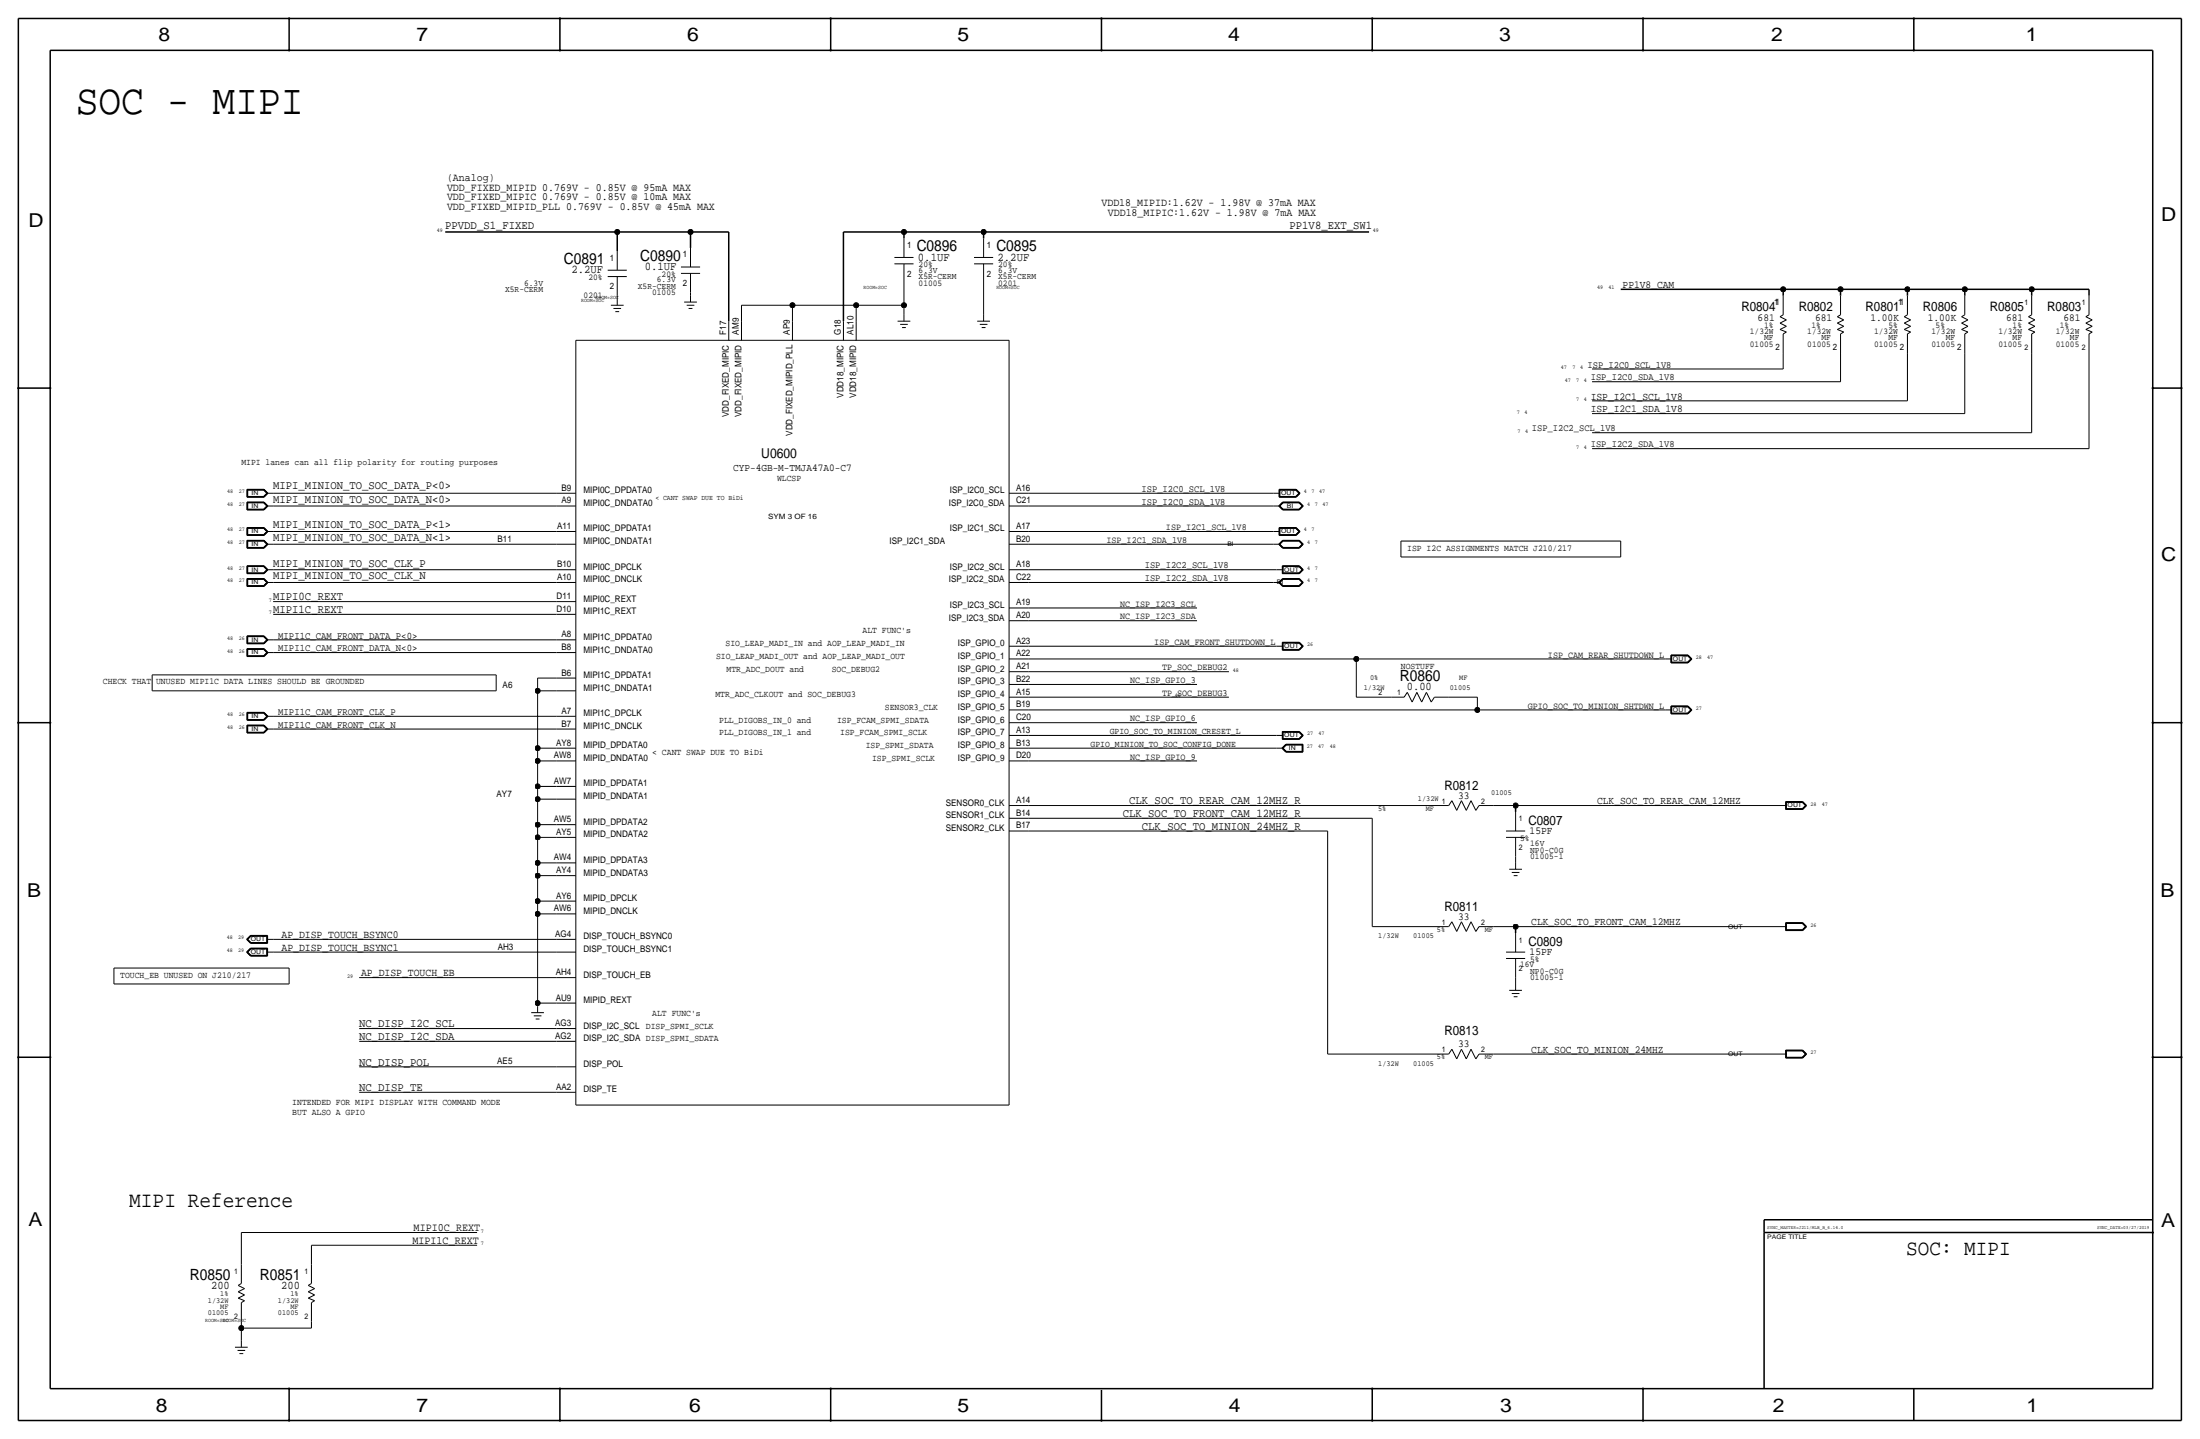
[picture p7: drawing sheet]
<svg xmlns="http://www.w3.org/2000/svg" width="877mm" height="574mm" viewBox="0 0 877 574" stroke-linecap="round" stroke-linejoin="round" font-family="sans-serif">
<g fill="none" stroke="#000" stroke-width=".6">
<path d="M7.3 7.4v558.8zM7.3 7.4h862.3zM115.3 7.4v12.7zM223.2 7.4v12.7zM331.2 7.4v12.7zM439.1 7.4v12.7zM547.1 7.4v12.7zM655 7.4v12.7zM763 7.4v12.7zM869.6 7.4v558.8zM20 20.1v533.4zM20 20.1h838.2z"/>
<path d="M858.2 20.1v533.4zM177.5 92.5h68.6zM246.1 92.5h29.2zM246.1 92.5v7.6zM275.3 92.5v6.3zM275.3 92.5h15.2zM290.5 92.5v35.5zM336.2 92.5h24.2zM336.2 92.5v35.5zM360.4 92.5h31.7zM360.4 92.5v2.5zM392.1 92.5h153.7z"/>
<path d="M392.1 92.5v2.5zM646.1 115.3h64.8zM710.9 115.3h22.9zM710.9 115.3v2.6zM733.8 115.3h26.6zM733.8 115.3v2.6zM760.4 115.3h22.9zM760.4 115.3v2.6zM783.3 115.3h26.7zM783.3 115.3v2.6zM810 115.3h22.8zM810 115.3v2.6z"/>
<path d="M832.8 115.3v2.6zM7.3 154.7h12.7zM858.2 154.7h11.4zM7.3 288h12.7zM858.2 288h11.4zM604.2 321.1v2.5zM604.2 369.3v2.6zM7.3 421.4h12.7zM858.2 421.4h11.4zM703.3 486.2h154.9zM703.3 486.2v5zM703.3 491.2h154.9z"/>
<path d="M703.3 491.2v62.3zM20 553.5h838.2zM115.3 553.5v12.7zM223.2 553.5v12.7zM331.2 553.5v12.7zM439.1 554v12.2zM547.1 553.5v12.7zM655 553.5v12.7zM763 553.5v12.7zM7.3 566.2h862.3z"/>
</g>
<g fill="none" stroke="#000" stroke-width=".4">
<path d="M275.3 98.8v7.6zM360.4 95v7.6zM392.1 95v7.6zM242.3 107.7h7.6zM242.3 110.2h7.6zM246.1 117.9v1.2zM246.1 119.1v2.6zM246.1 100.1v7.6zM246.1 110.2v7.7zM271.5 106.4h7.6zM271.5 109h7.6zM275.3 116.6v1.3z"/>
<path d="M275.3 117.9v2.5zM275.3 109v7.6zM356.6 102.6h7.6zM356.6 105.2h7.6zM360.4 112.8v8.9zM360.4 105.2v7.6zM388.3 102.6h7.6zM388.3 105.2h7.6zM392.1 112.8v12.7zM392.1 105.2v7.6zM710.9 117.9v7.6zM733.8 117.9v7.6z"/>
<path d="M760.4 117.9v7.6zM783.3 117.9v7.6zM810 117.9v7.6zM832.8 117.9v7.6zM229.6 135.6h172.7zM229.6 135.6v304.8zM243.5 121.7h5.1zM244.6 122.9h3zM245.3 124.2h1.5zM272.7 120.4h5.1zM273.8 121.7h3zM274.5 122.9h1.5z"/>
<path d="M290.5 128v7.6zM295.6 121.7h20.3zM295.6 121.7v6.3zM295.6 128v7.6zM315.9 121.7h25.4zM315.9 121.7v6.3zM315.9 128v7.6zM336.2 128v7.6zM341.3 121.7h19.1zM341.3 121.7v6.3zM341.3 128v7.6zM357.8 128h5.1z"/>
<path d="M358.9 129.3h3zM359.6 130.6h1.5zM360.4 121.7v3.8zM360.4 125.5v2.5zM389.6 128h5.1zM390.6 129.3h3.1zM391.4 130.6h1.5zM392.1 125.5v2.5zM402.3 135.6v304.8zM709.6 131.3l2.6 1zM709.6 131.3l2.6-1.3zM709.6 128.8l2.6 1.2z"/>
<path d="M709.6 128.8l2.6-1.3zM709.6 126.2l1.3-.7zM709.6 126.2l2.6 1.3zM710.9 133.1v7.6zM710.9 133.1l1.3-.8zM732.5 131.3l2.5 1zM732.5 131.3l2.5-1.3zM732.5 128.8l2.5 1.2zM732.5 128.8l2.5-1.3zM732.5 126.2l1.3-.7zM732.5 126.2l2.5 1.3zM733.8 133.1v7.6z"/>
<path d="M733.8 133.1l1.2-.8zM759.2 131.3l2.5 1zM759.2 131.3l2.5-1.3zM759.2 128.8l2.5 1.2zM759.2 128.8l2.5-1.3zM759.2 126.2l1.2-.7zM759.2 126.2l2.5 1.3zM760.4 133.1v7.6zM760.4 133.1l1.3-.8zM782 131.3l2.6 1zM782 131.3l2.6-1.3zM782 128.8l2.6 1.2z"/>
<path d="M782 128.8l2.6-1.3zM782 126.2l1.3-.7zM782 126.2l2.6 1.3zM783.3 133.1v7.6zM783.3 133.1l1.3-.8zM808.7 131.3l2.5 1zM808.7 131.3l2.5-1.3zM808.7 128.8l2.5 1.2zM808.7 128.8l2.5-1.3zM808.7 126.2l1.3-.7zM808.7 126.2l2.5 1.3zM810 133.1v7.6z"/>
<path d="M810 133.1l1.2-.8zM831.5 131.3l2.6 1zM831.5 131.3l2.6-1.3zM831.5 128.8l2.6 1.2zM831.5 128.8l2.6-1.3zM831.5 126.2l1.3-.7zM831.5 126.2l2.6 1.3zM832.8 133.1v7.6zM832.8 133.1l1.3-.8zM634.7 152.1h99.1zM634.7 147.1h76.2zM634.7 159.8h125.7z"/>
<path d="M710.9 140.7v6.4zM733.8 140.7v11.4zM760.4 140.7v19.1zM783.3 140.7v24.1zM810 140.7v31.8zM832.8 140.7v38.1zM634.7 178.8h198.1zM634.7 164.8h148.6zM634.7 172.5h175.3zM98.5 195v3.2zM98.5 198.2h6.8zM98.5 195h6.8z"/>
<path d="M98.6 195.1h6.6zM98.6 195.1v3zM98.6 198.1h6.6zM98.7 195.2h6.5zM98.7 195.2v2.8zM98.7 198h6.5zM98.8 195.3h6.3zM98.8 195.3v2.6zM98.8 197.9h6.3zM105.1 195.3l1.3 1.3zM105.1 197.9l1.3-1.3zM105.2 195.2l1.3 1.4z"/>
<path d="M105.2 195.1l1.5 1.5zM105.3 195l1.5 1.6zM105.3 198.2l1.5-1.6zM106.4 196.6h2.5zM106.5 196.6l-1.3 1.4zM106.7 196.6l-1.5 1.5zM108.9 196.6h113zM221.9 196.6h7.7zM402.3 196.6h7.6zM409.9 196.6h97.8zM507.7 196.6h2.5zM509.9 195h6.8z"/>
<path d="M509.9 198.2h6.8zM509.9 195v3.2zM510 195.1h6.7zM510 195.1v3zM510 198.1h6.7zM510.1 195.2h6.5zM510.1 195.2v2.8zM510.1 198h6.5zM510.2 195.3h6.4zM510.2 195.3v2.6zM510.2 197.9h6.4zM516.6 195.3l1.3 1.3z"/>
<path d="M516.6 197.9l1.3-1.3zM516.6 195.2l1.4 1.4zM516.6 198l1.4-1.4zM516.7 195.1l1.5 1.5zM516.7 198.1l1.5-1.5zM516.7 195l1.6 1.6zM516.7 198.2l1.6-1.6zM98.5 215.3v3.2zM98.5 218.5h6.8zM98.5 215.3h6.8zM98.5 210.3v3.1zM98.5 213.4h6.8z"/>
<path d="M98.5 210.3h6.8zM98.5 200.1v3.1zM98.5 203.2h6.8zM98.5 200.1h6.8zM98.6 215.4h6.6zM98.6 215.4v3zM98.6 218.4h6.6zM98.6 210.4h6.6zM98.6 210.4v2.9zM98.6 213.3h6.6zM98.6 200.2h6.6zM98.6 200.2v3z"/>
<path d="M98.6 203.2h6.6zM98.7 215.5h6.5zM98.7 215.5v2.8zM98.7 218.3h6.5zM98.7 210.5h6.5zM98.7 210.5v2.7zM98.7 213.2h6.5zM98.7 200.3h6.5zM98.7 200.3v2.7zM98.7 203h6.5zM98.8 215.6h6.3zM98.8 215.6v2.6z"/>
<path d="M98.8 218.2h6.3zM98.8 210.6h6.3zM98.8 210.6v2.5zM98.8 213.1h6.3zM98.8 200.4h6.3zM98.8 200.4v2.5zM98.8 202.9h6.3zM105.1 215.6l1.3 1.3zM105.1 218.2l1.3-1.3zM105.1 210.6l1.3 1.2zM105.1 200.4l1.3 1.3zM105.1 202.9l1.3-1.2z"/>
<path d="M105.2 215.5l1.3 1.4zM105.2 210.5l1.3 1.3zM105.2 200.3l1.3 1.4zM105.2 215.4l1.5 1.5zM105.2 210.4l1.5 1.4zM105.2 200.2l1.5 1.5zM105.3 215.3l1.5 1.6zM105.3 218.5l1.5-1.6zM105.3 210.3l1.5 1.5zM105.3 213.4l1.5-1.6zM105.3 200.1l1.5 1.6zM105.3 203.2l1.5-1.5z"/>
<path d="M106.4 216.9h2.5zM106.4 211.8h2.5zM106.4 211.8l-1.3 1.3zM106.4 201.7h2.5zM106.5 216.9l-1.3 1.4zM106.5 211.8l-1.3 1.4zM106.5 201.7l-1.3 1.3zM106.7 216.9l-1.5 1.5zM106.7 211.8l-1.5 1.5zM106.7 201.7l-1.5 1.5zM108.9 211.8h113zM108.9 216.9h113z"/>
<path d="M108.9 201.7h113zM221.9 201.7h7.7zM221.9 216.9h7.7zM221.9 211.8h7.7zM402.3 201.7h7.6zM402.3 211.8h7.6zM402.3 216.9h7.6zM409.9 211.8h97.8zM409.9 201.7h97.8zM409.9 216.9h97.8zM507.7 216.9h2.5zM507.7 211.8h2.5z"/>
<path d="M507.7 201.7h2.5zM509.8 216.9l1.6 1.6zM509.8 201.7l1.6 1.5zM509.9 216.9l1.5-1.5zM509.9 216.9l1.5 1.5zM509.9 210.3h6.8zM509.9 213.4h6.8zM509.9 210.3v3.1zM509.9 201.7l1.5 1.5zM510 210.4h6.7zM510 210.4v2.9zM510 213.3h6.7z"/>
<path d="M510.1 216.9l1.4-1.4zM510.1 216.9l1.4 1.4zM510.1 201.7l1.4-1.4zM510.1 201.7l1.4 1.3zM510.1 210.5h6.5zM510.1 210.5v2.7zM510.1 213.2h6.5zM510.2 216.9l1.3-1.3zM510.2 216.9l1.3 1.3zM510.2 210.6h6.4zM510.2 210.6v2.5zM510.2 213.1h6.4z"/>
<path d="M510.2 201.7l1.3 1.2zM511.4 215.3l-1.6 1.6zM511.4 218.5h6.6zM511.4 215.3h6.6zM511.4 200.1l-1.6 1.6zM511.4 203.2h6.6zM511.4 200.1h6.6zM511.4 218.4h6.6zM511.4 215.4h6.6zM511.4 200.2l-1.5 1.5zM511.4 200.2h6.6zM511.5 218.3h6.4z"/>
<path d="M511.5 215.5h6.4zM511.5 203h6.4zM511.5 200.3h6.4zM511.5 218.2h6.4zM511.5 215.6h6.4zM511.5 200.4l-1.3 1.3zM511.5 202.9h6.4zM511.5 200.4h6.4zM516.6 210.6l1.3 1.2zM516.6 210.5l1.4 1.3zM516.6 213.2l1.4-1.4zM516.7 210.4l1.5 1.4z"/>
<path d="M516.7 213.3l1.5-1.5zM516.7 210.3l1.6 1.5zM517.9 218.2l1.2-1.3zM517.9 215.6l1.2 1.3zM517.9 211.8l-1.3 1.3zM517.9 202.9l1.2-1.2zM517.9 200.4l1.2 1.3zM517.9 218.3l1.4-1.4zM517.9 215.5l1.4 1.4zM517.9 203l1.4-1.3zM517.9 200.3l1.4 1.4zM518 218.4l1.4-1.5z"/>
<path d="M518 215.4l1.4 1.5zM518 203.2l1.4-1.5zM518 200.2l1.4 1.5zM518 215.3l1.6 1.6zM518 203.2l1.6-1.5zM518 200.1l1.6 1.6zM518.3 211.8l-1.6 1.6zM519.6 216.9l-1.6 1.6zM558.5 215.6v6.4zM558.5 215.6h87.6zM646.1 215.6v6.4zM98.5 230.6v3.1z"/>
<path d="M98.5 233.7h6.8zM98.5 230.6h6.8zM98.5 225.5v3.2zM98.5 228.7h6.8zM98.5 225.5h6.8zM98.6 230.7h6.6zM98.6 230.7v2.9zM98.6 233.6h6.6zM98.6 225.6h6.6zM98.6 225.6v2.9zM98.6 228.5h6.6zM98.7 230.8h6.5z"/>
<path d="M98.7 230.8v2.7zM98.7 233.5h6.5zM98.7 225.7h6.5zM98.7 225.7v2.7zM98.7 228.4h6.5zM98.8 230.9h6.3zM98.8 230.9v2.5zM98.8 233.4h6.3zM98.8 225.8h6.3zM98.8 225.8v2.5zM98.8 228.3h6.3zM105.1 230.9l1.3 1.3z"/>
<path d="M105.1 233.4l1.3-1.2zM105.1 225.8l1.3 1.3zM105.2 230.8l1.3 1.4zM105.2 233.5l1.3-1.3zM105.2 225.7l1.3 1.4zM105.2 228.4l1.3-1.3zM105.2 230.7l1.5 1.5zM105.2 233.6l1.5-1.4zM105.2 225.6l1.5 1.5zM105.3 230.6l1.5 1.6zM105.3 233.7l1.5-1.5zM105.3 225.5l1.5 1.6z"/>
<path d="M105.3 228.7l1.5-1.6zM106.4 232.2h2.5zM106.4 227.1h2.5zM106.4 227.1l-1.3 1.2zM106.7 227.1l-1.5 1.4zM108.9 239.8h113zM108.9 227.1h113zM108.9 232.2h113zM221.9 232.2h7.7zM221.9 227.1h7.7zM221.9 239.8h7.7zM402.3 227.1h7.6z"/>
<path d="M402.3 232.2h7.6zM409.9 232.2h97.8zM409.9 227.1h99.1zM507.7 232.2h2.5zM509 227.1h2.5zM509.8 232.2l1.6 1.5zM509.9 232.2l1.5-1.5zM509.9 232.2l1.5 1.4zM510.1 232.2l1.4-1.4zM510.1 232.2l1.4 1.3zM510.2 232.2l1.3 1.2zM511.2 225.5h6.8z"/>
<path d="M511.2 228.7h6.8zM511.2 225.5v3.2zM511.3 225.6h6.7zM511.3 225.6v2.9zM511.3 228.5h6.7zM511.4 230.6l-1.6 1.6zM511.4 233.7h6.6zM511.4 230.6h6.6zM511.4 233.6h6.6zM511.4 230.7h6.6zM511.4 225.7h6.5zM511.4 225.7v2.7z"/>
<path d="M511.4 228.4h6.5zM511.5 233.5h6.4zM511.5 230.8h6.4zM511.5 230.9l-1.3 1.3zM511.5 233.4h6.4zM511.5 230.9h6.4zM511.5 225.8h6.4zM511.5 225.8v2.5zM511.5 228.3h6.4zM517.9 233.4l1.2-1.2zM517.9 230.9l1.2 1.3zM517.9 225.8l1.2 1.3z"/>
<path d="M517.9 228.3l1.2-1.2zM517.9 233.5l1.4-1.3zM517.9 230.8l1.4 1.4zM517.9 225.7l1.4 1.4zM517.9 228.4l1.4-1.3zM518 233.6l1.4-1.4zM518 230.7l1.4 1.5zM518 225.6l1.4 1.5zM518 228.5l1.4-1.4zM518 230.6l1.6 1.6zM518 225.5l1.6 1.6zM519.6 232.2l-1.6 1.5z"/>
<path d="M519.6 227.1l-1.6 1.6zM558.5 222h87.6zM98.5 258.5v3.2zM98.5 258.5h6.8zM98.5 253.4v3.2zM98.5 256.6h6.8zM98.5 253.4h6.8zM98.6 258.6h6.6zM98.6 258.6v3zM98.6 253.5h6.6zM98.6 253.5v3zM98.6 256.5h6.6z"/>
<path d="M98.7 258.7h6.5zM98.7 258.7v2.8zM98.7 253.6h6.5zM98.7 253.6v2.8zM98.7 256.4h6.5zM98.8 258.8h6.3zM98.8 258.8v2.6zM98.8 253.7h6.3zM98.8 253.7v2.6zM98.8 256.3h6.3zM105.1 258.8l1.3 1.3zM105.1 253.7l1.3 1.3z"/>
<path d="M105.1 256.3l1.3-1.3zM105.2 258.7l1.3 1.4zM105.2 253.6l1.3 1.4zM105.2 258.6l1.5 1.5zM105.2 253.5l1.5 1.5zM105.3 258.5l1.5 1.6zM105.3 253.4l1.5 1.6zM105.3 256.6l1.5-1.6zM106.4 255h2.5zM106.5 255l-1.3 1.4zM106.7 255l-1.5 1.5zM108.9 244.9h113z"/>
<path d="M108.9 255h113zM221.9 255h7.7zM221.9 244.9h7.7zM402.3 257.6h7.6zM402.3 242.3h7.6zM402.3 247.4h7.6zM409.9 257.6h99.1zM409.9 247.4h67.3zM409.9 242.3h67.3zM509 257.6h2.5zM511.2 256h6.8zM511.2 259.1h6.8z"/>
<path d="M511.2 256v3.1zM511.3 256.1h6.7zM511.3 256.1v2.9zM511.3 259h6.7zM511.4 256.2h6.5zM511.4 256.2v2.7zM511.4 258.9h6.5zM511.5 256.3h6.4zM511.5 256.3v2.5zM511.5 258.8h6.4zM517.9 256.3l1.2 1.3zM517.9 258.8l1.2-1.2z"/>
<path d="M517.9 256.2l1.4 1.4zM517.9 258.9l1.4-1.3zM518 256.1l1.4 1.5zM518 259l1.4-1.4zM518 256l1.6 1.6zM519.6 257.6l-1.6 1.5zM60.7 275.3h137.1zM60.7 269v6.3zM60.7 269h137.1zM98.5 261.7h6.8zM98.6 261.6h6.6zM98.7 261.5h6.5z"/>
<path d="M98.8 261.4h6.3zM105.1 261.4l1.3-1.3zM105.2 261.5l1.3-1.4zM105.2 261.6l1.5-1.5zM105.3 261.7l1.5-1.6zM106.4 260.1h2.5zM108.9 260.1h113zM197.8 269v6.3zM214.3 275.3v22.9zM214.3 275.3h7.6zM214.3 270.3v5zM214.3 270.3h7.6z"/>
<path d="M221.9 260.1h7.7zM221.9 275.3h7.7zM221.9 270.3h7.7zM402.3 262.6h7.6zM402.3 267.7h7.6zM402.3 272.8h7.6zM402.3 277.9h7.6zM409.9 262.6h130.8zM409.9 267.7h80zM409.9 277.9h80zM409.9 272.8h67.3zM540.7 262.6h123.2z"/>
<path d="M540.7 262.6v15.3zM540.7 277.9h14zM554.7 277.9h5.1zM561 275.9l-1.2 2zM561 275.9l2 3.9zM564.8 275.9l-1.8 3.9zM564.8 275.9l2 3.9zM568.7 275.9l1.9 3.9zM568.7 275.9l-1.9 3.9zM571.9 277.9h5.6zM571.9 277.9l-1.3 1.9zM577.5 277.9h11.5z"/>
<path d="M589 277.9v5.1zM663.9 262.6h2.5zM666.1 261.1h6.8zM666.1 264.2h6.8zM666.1 261.1v3.1zM666.2 261.2h6.7zM666.2 261.2v2.9zM666.2 264.1h6.7zM666.3 261.3h6.5zM666.3 261.3v2.7zM666.3 264h6.5zM666.4 261.4h6.4z"/>
<path d="M666.4 261.4v2.5zM666.4 263.9h6.4zM672.8 261.4l1.3 1.2zM672.8 261.3l1.4 1.3zM672.8 264l1.4-1.4zM672.9 261.2l1.5 1.4zM672.9 264.1l1.5-1.5zM672.9 261.1l1.6 1.5zM674.1 262.6l-1.3 1.3zM674.5 262.6l-1.6 1.6zM98.5 289v3.2zM98.5 292.2h6.8z"/>
<path d="M98.5 289h6.8zM98.5 283.9v3.2zM98.5 287.1h6.8zM98.5 283.9h6.8zM98.6 289.1h6.6zM98.6 289.1v2.9zM98.6 292h6.6zM98.6 284h6.6zM98.6 284v3zM98.6 287h6.6zM98.7 289.2h6.5zM98.7 289.2v2.7z"/>
<path d="M98.7 291.9h6.5zM98.7 284.1h6.5zM98.7 284.1v2.8zM98.7 286.9h6.5zM98.8 289.3h6.3zM98.8 289.3v2.5zM98.8 291.8h6.3zM98.8 284.2h6.3zM98.8 284.2v2.6zM98.8 286.8h6.3zM105.1 289.3l1.3 1.3zM105.1 284.2l1.3 1.3z"/>
<path d="M105.1 286.8l1.3-1.3zM105.2 289.2l1.3 1.4zM105.2 291.9l1.3-1.3zM105.2 284.1l1.3 1.4zM105.2 286.9l1.3-1.4zM105.2 289.1l1.5 1.5zM105.2 284l1.5 1.5zM105.2 287l1.5-1.5zM105.3 289l1.5 1.6zM105.3 292.2l1.5-1.6zM105.3 283.9l1.5 1.6zM105.3 287.1l1.5-1.6z"/>
<path d="M106.4 290.6h2.5zM106.4 290.6l-1.3 1.2zM106.4 285.5h2.5zM106.7 290.6l-1.5 1.4zM108.9 290.6h113zM108.9 285.5h113zM214.3 298.2v5.1zM214.3 298.2h7.6zM221.9 290.6h7.7zM221.9 285.5h7.7zM221.9 298.2h7.7zM402.3 283h7.6z"/>
<path d="M402.3 288h7.6zM402.3 293.1h7.6zM402.3 298.2h7.6zM409.9 298.2h99.1zM409.9 293.1h99.1zM409.9 283h179.1zM409.9 288h67.3zM509 298.2h2.5zM509 293.1h2.5zM511 298.2l1.6 1.6zM511.2 298.2l1.5-1.5zM511.2 298.2l1.5 1.5z"/>
<path d="M511.2 291.5h6.8zM511.2 294.7h6.8zM511.2 291.5v3.2zM511.3 291.6h6.7zM511.3 291.6v3zM511.3 294.6h6.7zM511.4 298.2l1.3-1.4zM511.4 298.2l1.3 1.4zM511.4 291.7h6.5zM511.4 291.7v2.8zM511.4 294.5h6.5zM511.5 298.2l1.3-1.3z"/>
<path d="M511.5 298.2l1.3 1.3zM511.5 291.8h6.4zM511.5 291.8v2.6zM511.5 294.4h6.4zM512.6 296.6l-1.6 1.6zM512.6 296.6h6.8zM512.6 299.8h6.8zM512.7 296.7h6.6zM512.7 299.7h6.6zM512.7 296.8h6.5zM512.7 299.6h6.5zM512.8 296.9h6.3z"/>
<path d="M512.8 299.5h6.3zM517.9 291.8l1.2 1.3zM517.9 294.4l1.2-1.3zM517.9 291.7l1.4 1.4zM517.9 294.5l1.4-1.4zM518 291.6l1.4 1.5zM518 294.6l1.4-1.5zM518 291.5l1.6 1.6zM519.1 296.9v2.6zM519.2 296.8v2.8zM519.3 296.7v3zM519.4 296.6v3.2z"/>
<path d="M519.6 293.1l-1.6 1.6zM589 283h74.9zM663.9 283h2.5zM666.1 281.4h6.8zM666.1 284.5h6.8zM666.1 281.4v3.1zM666.2 281.5h6.7zM666.2 281.5v2.9zM666.2 284.4h6.7zM666.3 281.6h6.5zM666.3 281.6v2.7zM666.3 284.3h6.5z"/>
<path d="M666.4 281.7h6.4zM666.4 281.7v2.5zM666.4 284.2h6.4zM672.8 281.7l1.3 1.3zM672.8 284.2l1.3-1.2zM672.8 281.6l1.4 1.4zM672.8 284.3l1.4-1.3zM672.9 281.5l1.5 1.5zM672.9 284.4l1.5-1.4zM672.9 281.4l1.6 1.6zM674.5 283l-1.6 1.5zM214.3 318.5v10.2z"/>
<path d="M214.3 318.5h7.6zM214.3 313.4v5.1zM214.3 303.3v10.1zM214.3 313.4h7.6zM214.3 303.3h7.6zM221.9 303.3h7.7zM221.9 318.5h7.7zM221.9 313.4h7.7zM402.3 303.3h7.6zM409.9 303.3h67.3zM578.8 319.1l-1.3 2zM578.8 319.1l1.9 3.9z"/>
<path d="M582.6 319.1l-1.9 3.9zM582.6 319.1l2 3.9zM586.4 319.1l2 3.9zM586.4 319.1l-1.8 3.9zM711.9 319.5h6.8zM711.9 319.5v3.1zM712 319.6h6.6zM712 319.6v2.9zM712.1 319.7h6.5zM712.1 319.7v2.7zM712.2 319.8h6.3zM712.2 319.8v2.5z"/>
<path d="M718.5 319.8l1.3 1.3zM718.6 319.7l1.3 1.4zM718.6 319.6l1.5 1.5zM718.7 319.5l1.5 1.6zM214.3 333.8v10.1zM214.3 333.8h7.6zM214.3 328.7v5.1zM214.3 328.7h7.6zM221.9 333.8h7.7zM221.9 328.7h7.7zM402.3 321.1h7.6zM402.3 326.1h7.6z"/>
<path d="M402.3 331.2h7.6zM409.9 326.1h137.2zM409.9 321.1h162.6zM409.9 331.2h119.4zM529.3 331.2v88.9zM547.1 326.1v43.2zM572.5 321.1h5zM589.6 321.1h5.7zM589.6 321.1l-1.2 1.9zM595.3 321.1h8.9zM600.4 331.2h7.6zM600.4 333.8h7.6z"/>
<path d="M604.2 321.1h105.4zM604.2 323.6v7.6zM604.2 333.8v7.6zM709.6 321.1h2.6zM711.9 322.6h6.8zM712 322.5h6.6zM712.1 322.4h6.5zM712.2 322.3h6.3zM718.5 322.3l1.3-1.2zM718.6 322.4l1.3-1.3zM718.6 322.5l1.5-1.4zM720.2 321.1l-1.5 1.5z"/>
<path d="M214.3 359.2v5zM214.3 349v10.2zM214.3 359.2h7.6zM214.3 349h7.6zM214.3 343.9v5.1zM214.3 343.9h7.6zM221.9 349h7.7zM221.9 359.2h7.7zM221.9 343.9h7.7zM601.7 346.5h5.1zM602.7 347.7h3zM603.5 349h1.5z"/>
<path d="M604.2 341.4v2.5zM604.2 343.9v2.6zM98.3 379.5l1.6 1.6zM98.3 374.4l1.6-1.6zM98.3 374.4l1.6 1.6zM98.5 379.5l1.4 1.4zM98.5 379.5l1.4-1.5zM98.5 374.4l1.4 1.5zM98.6 379.5l1.4 1.3zM98.6 374.4l1.4-1.4zM98.6 374.4l1.4 1.4zM98.8 379.5l1.2-1.3z"/>
<path d="M98.8 379.5l1.2 1.2zM98.8 374.4l1.2 1.3zM99.9 377.9l-1.6 1.6zM99.9 377.9h6.8zM99.9 372.8h6.8zM99.9 376h6.8zM99.9 378h6.7zM99.9 372.9l-1.4 1.5zM99.9 372.9h6.7zM99.9 375.9h6.7zM100 378.1l-1.4 1.4zM100 378.1h6.5z"/>
<path d="M100 373h6.5zM100 375.8h6.5zM100 378.2h6.4zM100 373.1l-1.2 1.3zM100 373.1h6.4zM100 375.7h6.4zM106.4 379.5h2.5zM106.4 378.2v2.5zM106.4 374.4h2.5zM106.4 373.1v2.6zM106.5 378.1v2.7zM106.5 373v2.8z"/>
<path d="M106.6 378v2.9zM106.6 372.9v3zM106.7 377.9v3.2zM106.7 372.8v3.2zM108.9 374.4h113zM108.9 379.5h113zM214.3 364.2v35.6zM214.3 364.2h7.6zM221.9 374.4h7.7zM221.9 379.5h7.7zM221.9 364.2h7.7zM547.1 369.3h25.4z"/>
<path d="M572.5 369.3h5zM578.8 367.4l-1.3 1.9zM578.8 367.4l1.9 3.8zM582.6 367.4l-1.9 3.8zM582.6 367.4l2 3.8zM586.4 367.4l2 3.8zM586.4 367.4l-1.8 3.8zM589.6 369.3h5.7zM589.6 369.3l-1.2 1.9zM595.3 369.3h8.9zM600.4 379.5h7.6zM604.2 369.3h105.4z"/>
<path d="M604.2 371.9v7.6zM709.6 369.3h2.6zM711.9 367.7h6.8zM711.9 370.9h6.8zM711.9 367.7v3.2zM712 367.8h6.6zM712 367.8v3zM712 370.8h6.6zM712.1 367.9h6.5zM712.1 367.9v2.8zM712.1 370.7h6.5zM712.2 368h6.3z"/>
<path d="M712.2 368v2.6zM712.2 370.6h6.3zM718.5 368l1.3 1.3zM718.5 370.6l1.3-1.3zM718.6 367.9l1.3 1.4zM718.6 370.7l1.3-1.4zM718.6 367.8l1.5 1.5zM718.6 370.8l1.5-1.5zM718.7 367.7l1.5 1.6zM720.2 369.3l-1.5 1.6zM45.4 392.2h69.9zM45.4 385.8v6.4z"/>
<path d="M45.4 385.8h69.9zM99.9 381.1h6.8zM99.9 380.9h6.7zM100 380.8h6.5zM100 380.7h6.4zM115.3 385.8v6.4zM143.2 389.6h78.7zM214.3 399.8h7.6zM214.3 399.8v1.3zM221.9 389.6h7.7zM221.9 399.8h7.7zM600.4 382h7.6z"/>
<path d="M601.7 394.7h5.1zM602.7 396h3zM603.5 397.3h1.5zM604.2 389.6v2.6zM604.2 392.2v2.5zM604.2 382v7.6zM143.2 415h78.7zM143.2 410h78.7zM211.8 403.6h5.1zM212.8 404.9h3zM213.6 406.1h1.5zM214.3 401.1v2.5z"/>
<path d="M221.9 410h7.7zM221.9 415h7.7zM578.8 418.2l-1.3 1.9zM578.8 418.2l1.9 3.8zM582.6 418.2l-1.9 3.8zM582.6 418.2l2 3.8zM586.4 418.2l2 3.8zM586.4 418.2l-1.8 3.8zM711.9 418.5h6.8zM711.9 418.5v3.2zM712 418.6h6.6zM712 418.6v3z"/>
<path d="M712.1 418.7h6.5zM712.1 418.7v2.8zM712.2 418.8h6.3zM712.2 418.8v2.6zM718.5 418.8l1.3 1.3zM718.6 418.7l1.3 1.4zM718.6 418.6l1.5 1.5zM718.7 418.5l1.5 1.6zM143.2 425.2h78.7zM143.2 435.4h78.7zM221.9 425.2h7.7zM221.9 435.4h7.7z"/>
<path d="M529.3 420.1h43.2zM572.5 420.1h5zM589.6 420.1h5.7zM589.6 420.1l-1.2 1.9zM595.3 420.1h114.3zM709.6 420.1h2.6zM711.9 421.7h6.8zM712 421.6h6.6zM712.1 421.5h6.5zM712.2 421.4h6.3zM718.6 421.5l1.3-1.4zM718.6 421.6l1.5-1.5z"/>
<path d="M719.8 420.1l-1.3 1.3zM720.2 420.1l-1.5 1.6zM229.6 440.4h172.7zM96.2 491.2h94zM96.2 491.2v12.7zM124.2 496.3h66zM124.2 496.3v7.6zM94.9 517.4l2.6 1zM94.9 517.4l2.6-1.3zM94.9 514.9l2.6 1.2zM94.9 514.9l2.6-1.3zM94.9 512.3l1.3-.7z"/>
<path d="M94.9 512.3l2.6 1.3zM96.2 519.2v7.6zM96.2 519.2l1.3-.8zM96.2 503.9v7.7zM122.9 517.4l2.5 1zM122.9 517.4l2.5-1.3zM122.9 514.9l2.5 1.2zM122.9 514.9l2.5-1.3zM122.9 512.3l1.3-.7zM122.9 512.3l2.5 1.3zM124.2 519.2v7.6zM124.2 519.2l1.2-.8z"/>
<path d="M124.2 503.9v7.7zM93.7 537h5.1zM94.7 538.2h3zM95.5 539.5h1.5zM96.2 529.3h28zM96.2 526.8v2.5zM96.2 529.3v5.1zM96.2 534.4v2.6zM124.2 526.8v2.5z"/>
</g>
<g fill="#000" stroke="#000" stroke-width=".4">
<path d="M115.1 7.2h.4v.3h-.4zM115.1 19.9h.4v.3h-.4zM223 7.2h.4v.3h-.4zM223 19.9h.4v.3h-.4zM331 19.9h.4v.3h-.4zM331 7.2h.4v.3h-.4zM438.9 7.2h.4v.3h-.4zM438.9 19.9h.4v.3h-.4zM546.9 7.2h.4v.3h-.4zM546.9 19.9h.4v.3h-.4zM654.8 19.9h.4v.3h-.4zM654.8 7.2h.4v.3h-.4z"/>
<path d="M762.8 19.9h.4v.3h-.4zM762.8 7.2h.4v.3h-.4zM7.1 154.5h.4v.4h-.4zM19.8 154.5h.4v.4h-.4zM858 154.5h.4v.4h-.4zM869.5 154.5h.3v.4h-.3zM7.1 287.9h.4v.3h-.4zM19.8 287.9h.4v.3h-.4zM858 287.9h.4v.3h-.4zM869.5 287.9h.3v.3h-.3zM7.1 421.2h.4v.4h-.4zM19.8 421.2h.4v.4h-.4z"/>
<path d="M858 421.2h.4v.4h-.4zM869.5 421.2h.3v.4h-.3zM858 491.1h.4v.3h-.4zM115.1 553.3h.4v.3h-.4zM223 553.3h.4v.3h-.4zM331 553.3h.4v.3h-.4zM546.9 553.3h.4v.3h-.4zM654.8 553.3h.4v.3h-.4zM115.1 566h.4v.3h-.4zM223 566h.4v.3h-.4zM331 566h.4v.3h-.4zM438.9 566h.4v.3h-.4z"/>
<path d="M546.9 566h.4v.3h-.4zM654.8 566h.4v.3h-.4z"/>
<circle cx="246.1" cy="92.5" r="1.02"/>
<circle cx="275.3" cy="92.5" r="1.02"/>
<circle cx="360.4" cy="92.5" r="1.02"/>
<circle cx="392.1" cy="92.5" r="1.02"/>
<circle cx="710.9" cy="115.3" r="1.02"/>
<circle cx="733.8" cy="115.3" r="1.02"/>
<circle cx="760.4" cy="115.3" r="1.02"/>
<circle cx="783.3" cy="115.3" r="1.02"/>
<circle cx="810" cy="115.3" r="1.02"/>
<circle cx="315.9" cy="121.7" r="1.02"/>
<circle cx="341.3" cy="121.7" r="1.02"/>
<circle cx="360.4" cy="121.7" r="1.02"/>
<circle cx="214.3" cy="275.3" r="1.02"/>
<circle cx="540.7" cy="262.6" r="1.02"/>
<circle cx="214.3" cy="298.2" r="1.02"/>
<circle cx="589" cy="283" r="1.02"/>
<circle cx="214.3" cy="313.4" r="1.02"/>
<circle cx="214.3" cy="318.5" r="1.02"/>
<circle cx="214.3" cy="303.3" r="1.02"/>
<circle cx="214.3" cy="333.8" r="1.02"/>
<circle cx="214.3" cy="328.7" r="1.02"/>
<circle cx="604.2" cy="321.1" r="1.02"/>
<circle cx="214.3" cy="343.9" r="1.02"/>
<circle cx="214.3" cy="349" r="1.02"/>
<circle cx="214.3" cy="359.2" r="1.02"/>
<circle cx="214.3" cy="364.2" r="1.02"/>
<circle cx="604.2" cy="369.3" r="1.02"/>
<circle cx="214.3" cy="399.8" r="1.02"/>
<circle cx="96.2" cy="529.3" r="1.02"/>
</g>
<text font-size="17" x="30.2" y="45.5">SOC - MIPI</text>
<text font-size="8.7" x="51.5" y="481.1">MIPI Reference</text>
<text font-size="8.6" x="759.9" y="500.1">SOC: MIPI</text>
<g font-size="7.6">
<text x="63.2" y="16.5">8</text>
<text x="166.1" y="16.5">7</text>
<text x="274" y="16.5">6</text>
<text x="381.7" y="16.5">5</text>
<text x="489.7" y="16.5">4</text>
<text x="597.6" y="16.5">3</text>
<text x="706.1" y="16.5">2</text>
<text x="807.7" y="16.5">1</text>
<text x="861.5" y="88.1">D</text>
<text x="11.4" y="90.4">D</text>
<text x="861.5" y="223.8">C</text>
<text x="10.9" y="357.6">B</text>
<text x="861.3" y="357.4">B</text>
<text x="11.4" y="488.4">A</text>
<text x="861.5" y="489.2">A</text>
<text x="62.2" y="562.6">8</text>
<text x="166.1" y="562.6">7</text>
<text x="274.8" y="562.6">6</text>
<text x="381.7" y="562.6">5</text>
<text x="489.9" y="562.6">4</text>
<text x="598.1" y="562.6">3</text>
<text x="706.8" y="562.6">2</text>
<text x="807.9" y="562.6">1</text>
</g>
<g font-size="6.2">
<text x="365.5" y="100.1">C0896</text>
<text x="397.2" y="100.1">C0895</text>
<text x="224.8" y="105.2">C0891</text>
<text x="255.3" y="103.9">C0890</text>
<text x="558" y="271.5">R0860</text>
<text x="75.7" y="510">R0850</text>
<text x="103.6" y="510">R0851</text>
</g>
<text font-size="5.4" x="303.5" y="182.6">U0600</text>
<g font-size="5.2">
<text x="694.2" y="124">R0804</text>
<text x="717.1" y="124">R0802</text>
<text x="743.7" y="124">R0801</text>
<text x="766.6" y="124">R0806</text>
<text x="793.3" y="124">R0805</text>
<text x="816.1" y="124">R0803</text>
<text x="575.8" y="314.7">R0812</text>
<text x="609.3" y="328.7">C0807</text>
<text x="575.8" y="363">R0811</text>
<text x="609.3" y="376.9">C0809</text>
<text x="575.8" y="412.5">R0813</text>
</g>
<g font-size="4.7">
<text x="177.5" y="91.2">PPVDD_S1_FIXED</text>
<text x="514.1" y="91.2">PP1V8_EXT_SW1</text>
<text x="257" y="107.7">0.1UF</text>
<text x="366" y="103.9">0.1UF</text>
<text x="397.7" y="103.9">2.2UF</text>
<text x="227.8" y="109">2.2UF</text>
<text x="108.9" y="194.8">MIPI_MINION_TO_SOC_DATA_P&lt;0&gt;</text>
<text x="108.9" y="200.4">MIPI_MINION_TO_SOC_DATA_N&lt;0&gt;</text>
<text x="108.9" y="210.6">MIPI_MINION_TO_SOC_DATA_P&lt;1&gt;</text>
<text x="108.9" y="215.6">MIPI_MINION_TO_SOC_DATA_N&lt;1&gt;</text>
<text x="108.9" y="225.8">MIPI_MINION_TO_SOC_CLK_P</text>
<text x="108.9" y="230.9">MIPI_MINION_TO_SOC_CLK_N</text>
<text x="108.9" y="239.3">MIPI0C_REXT</text>
<text x="108.9" y="244.3">MIPI1C_REXT</text>
<text x="560.9" y="275.1">0.00</text>
<text x="450.2" y="320.5">CLK_SOC_TO_REAR_CAM_12MHZ_R</text>
<text x="447.6" y="325.6">CLK_SOC_TO_FRONT_CAM_12MHZ_R</text>
<text x="455.2" y="330.7">CLK_SOC_TO_MINION_24MHZ_R</text>
<text x="143.2" y="409.4">NC_DISP_I2C_SCL</text>
<text x="143.2" y="414.5">NC_DISP_I2C_SDA</text>
<text x="143.2" y="424.7">NC_DISP_POL</text>
<text x="143.2" y="434.8">NC_DISP_TE</text>
<text x="84.2" y="513.8">200</text>
<text x="112.1" y="513.8">200</text>
</g>
<g font-size="4.5">
<text x="164.9" y="490.7">MIPI0C_REXT</text>
<text x="164.4" y="495.8">MIPI1C_REXT</text>
</g>
<g font-size="4.4">
<text x="178.2" y="75.9">VDD_FIXED_MIPID 0.769V - 0.85V @ 95mA MAX</text>
<text x="178.2" y="72.1">(Analog)</text>
<text x="178.2" y="83.6">VDD_FIXED_MIPID_PLL 0.769V - 0.85V @ 45mA MAX</text>
<text x="178.2" y="79.8">VDD_FIXED_MIPIC 0.769V - 0.85V @ 10mA MAX</text>
<text x="439.1" y="82.3">VDD18_MIPID:1.62V - 1.98V @ 37mA MAX</text>
<text x="441.7" y="86.1">VDD18_MIPIC:1.62V - 1.98V @ 7mA MAX</text>
<text x="112.2" y="373.9">AP_DISP_TOUCH_BSYNC0</text>
<text x="112.2" y="379">AP_DISP_TOUCH_BSYNC1</text>
<text x="144" y="389.1">AP_DISP_TOUCH_EB</text>
</g>
<g font-size="4.3">
<text x="646.9" y="114.8">PP1V8_CAM</text>
<text x="700.7" y="127.8">681</text>
<text x="723.6" y="127.8">681</text>
<text x="745.7" y="127.8">1.00K</text>
<text x="768.5" y="127.8">1.00K</text>
<text x="799.8" y="127.8">681</text>
<text x="822.6" y="127.8">681</text>
<text x="634.2" y="159.3">ISP_I2C1_SCL_1V8</text>
<text x="634.2" y="164.3">ISP_I2C1_SDA_1V8</text>
<text x="581.3" y="318.3">33</text>
<text x="636.7" y="320.6">CLK_SOC_TO_REAR_CAM_12MHZ</text>
<text x="609.8" y="332.5">15PF</text>
<text x="581.3" y="366.5">33</text>
<text x="610.5" y="368.8">CLK_SOC_TO_FRONT_CAM_12MHZ</text>
<text x="609.8" y="380.7">15PF</text>
<text x="581.3" y="417.3">33</text>
<text x="610.5" y="419.6">CLK_SOC_TO_MINION_24MHZ</text>
</g>
<text font-size="4.2" x="292.3" y="187.7">CYP-4GB-M-TMJA47A0-C7</text>
<g font-size="4">
<text x="110.9" y="254.5">MIPI1C_CAM_FRONT_DATA_P&lt;0&gt;</text>
<text x="110.9" y="259.6">MIPI1C_CAM_FRONT_DATA_N&lt;0&gt;</text>
<text x="110.9" y="285">MIPI1C_CAM_FRONT_CLK_P</text>
<text x="110.9" y="290.1">MIPI1C_CAM_FRONT_CLK_N</text>
</g>
<g font-size="3.9">
<text x="632.9" y="146.6">ISP_I2C0_SCL_1V8</text>
<text x="634.2" y="151.6">ISP_I2C0_SDA_1V8</text>
<text x="610.7" y="172">ISP_I2C2_SCL_1V8</text>
<text x="634.2" y="178.3">ISP_I2C2_SDA_1V8</text>
<text x="455.1" y="196.1">ISP_I2C0_SCL_1V8</text>
<text x="455.1" y="201.2">ISP_I2C0_SDA_1V8</text>
<text x="456.4" y="226.6">ISP_I2C2_SCL_1V8</text>
<text x="456.4" y="231.6">ISP_I2C2_SDA_1V8</text>
</g>
<g font-size="3.8">
<text x="464.8" y="211.3">ISP_I2C1_SCL_1V8</text>
<text x="441.1" y="216.4">ISP_I2C1_SDA_1V8</text>
<text x="446.5" y="241.8">NC_ISP_I2C3_SCL</text>
<text x="446.5" y="246.9">NC_ISP_I2C3_SDA</text>
<text x="460.2" y="257">ISP_CAM_FRONT_SHUTDOWN_L</text>
<text x="617.1" y="262.1">ISP_CAM_REAR_SHUTDOWN_L</text>
<text x="463.3" y="267.2">TP_SOC_DEBUG2</text>
<text x="450.6" y="272.3">NC_ISP_GPIO_3</text>
<text x="463.3" y="277.4">TP_SOC_DEBUG3</text>
<text x="450.6" y="287.5">NC_ISP_GPIO_6</text>
<text x="609.1" y="282.4">GPIO_SOC_TO_MINION_SHTDWN_L</text>
<text x="450.6" y="302.8">NC_ISP_GPIO_9</text>
</g>
<g font-size="3.6">
<text x="289.5" y="133.4" transform="rotate(-90 289.5 133.4)">F17</text>
<text x="294.6" y="133.4" transform="rotate(-90 294.6 133.4)">AM9</text>
<text x="314.9" y="133.4" transform="rotate(-90 314.9 133.4)">AP9</text>
<text x="335.2" y="133.4" transform="rotate(-90 335.2 133.4)">G18</text>
<text x="340.3" y="133.4" transform="rotate(-90 340.3 133.4)">AL10</text>
<text x="336.2" y="158.5" transform="rotate(-90 336.2 158.5)">VDD18_MIPIC</text>
<text x="341.3" y="158.5" transform="rotate(-90 341.3 158.5)">VDD18_MIPID</text>
<text x="290.5" y="166.2" transform="rotate(-90 290.5 166.2)">VDD_FIXED_MIPIC</text>
<text x="295.6" y="166.2" transform="rotate(-90 295.6 166.2)">VDD_FIXED_MIPID</text>
<text x="315.9" y="173.7" transform="rotate(-90 315.9 173.7)">VDD_FIXED_MIPID_PLL</text>
<text x="96.2" y="185.2">MIPI lanes can all flip polarity for routing purposes</text>
<text x="309.8" y="191.5">WLCSP</text>
<text x="223.8" y="195.6">B9</text>
<text x="232.6" y="196.6">MIPI0C_DPDATA0</text>
<text x="378.7" y="196.6">ISP_I2C0_SCL</text>
<text x="405.1" y="195.6">A16</text>
<text x="223.8" y="200.7">A9</text>
<text x="232.6" y="201.7">MIPI0C_DNDATA0</text>
<text x="378.3" y="201.7">ISP_I2C0_SDA</text>
<text x="405.1" y="200.7">C21</text>
<text x="198.3" y="215.9">B11</text>
<text x="222.1" y="210.8">A11</text>
<text x="232.6" y="211.8">MIPI0C_DPDATA1</text>
<text x="378.7" y="211.8">ISP_I2C1_SCL</text>
<text x="405.1" y="215.9">B20</text>
<text x="405.1" y="210.8">A17</text>
<text x="232.6" y="216.9">MIPI0C_DNDATA1</text>
<text x="354.6" y="216.9">ISP_I2C1_SDA</text>
<text x="561" y="219.5">ISP I2C ASSIGNMENTS MATCH J210/217</text>
<text x="222.1" y="226.1">B10</text>
<text x="232.6" y="227.1">MIPI0C_DPCLK</text>
<text x="378.7" y="227.1">ISP_I2C2_SCL</text>
<text x="405.1" y="226.1">A18</text>
<text x="222.1" y="231.1">A10</text>
<text x="232.6" y="232.2">MIPI0C_DNCLK</text>
<text x="378.3" y="232.2">ISP_I2C2_SDA</text>
<text x="405.1" y="231.1">C22</text>
<text x="221.9" y="238.8">D11</text>
<text x="232.6" y="239.8">MIPI0C_REXT</text>
<text x="221.9" y="243.8">D10</text>
<text x="232.6" y="244.9">MIPI1C_REXT</text>
<text x="378.7" y="242.3">ISP_I2C3_SCL</text>
<text x="405.1" y="241.3">A19</text>
<text x="378.3" y="247.4">ISP_I2C3_SDA</text>
<text x="405.1" y="246.4">A20</text>
<text x="223.8" y="254">A8</text>
<text x="232.6" y="255">MIPI1C_DPDATA0</text>
<text x="289.3" y="257.6">SIO_LEAP_MADI_IN and AOP_LEAP_MADI_IN</text>
<text x="343.9" y="252.5">ALT FUNC's</text>
<text x="381.9" y="257.6">ISP_GPIO_0</text>
<text x="405.1" y="256.5">A23</text>
<text x="223.8" y="259.1">B8</text>
<text x="232.6" y="260.1">MIPI1C_DNDATA0</text>
<text x="285.4" y="262.6">SIO_LEAP_MADI_OUT and AOP_LEAP_MADI_OUT</text>
<text x="381.9" y="262.6">ISP_GPIO_1</text>
<text x="405.1" y="261.6">A22</text>
<text x="223.8" y="269.2">B6</text>
<text x="289.7" y="267.7">MTR_ADC_DOUT and</text>
<text x="331.6" y="267.7">SOC_DEBUG2</text>
<text x="381.9" y="267.7">ISP_GPIO_2</text>
<text x="405.1" y="266.7">A21</text>
<text x="558.5" y="266.4">NOSTUFF</text>
<text x="41" y="272.8">CHECK THAT UNUSED MIPI1C DATA LINES SHOULD BE GROUNDED</text>
<text x="200.4" y="274.3">A6</text>
<text x="232.6" y="275.3">MIPI1C_DNDATA1</text>
<text x="232.6" y="270.3">MIPI1C_DPDATA1</text>
<text x="381.9" y="272.8">ISP_GPIO_3</text>
<text x="405.1" y="271.8">B22</text>
<text x="285.2" y="277.9">MTR_ADC_CLKOUT and SOC_DEBUG3</text>
<text x="381.9" y="277.9">ISP_GPIO_4</text>
<text x="405.1" y="281.9">B19</text>
<text x="405.1" y="276.9">A15</text>
<text x="223.8" y="284.5">A7</text>
<text x="232.6" y="285.5">MIPI1C_DPCLK</text>
<text x="352.8" y="283">SENSOR3_CLK</text>
<text x="381.9" y="283">ISP_GPIO_5</text>
<text x="405.1" y="287">C20</text>
<text x="223.8" y="289.6">B7</text>
<text x="232.6" y="290.6">MIPI1C_DNCLK</text>
<text x="286.7" y="293.1">PLL_DIGOBS_IN_1 and</text>
<text x="286.7" y="288">PLL_DIGOBS_IN_0 and</text>
<text x="333.7" y="288">ISP_FCAM_SPMI_SDATA</text>
<text x="335" y="293.1">ISP_FCAM_SPMI_SCLK</text>
<text x="381.9" y="288">ISP_GPIO_6</text>
<text x="381.9" y="293.1">ISP_GPIO_7</text>
<text x="405.1" y="292.1">A13</text>
<text x="442.4" y="292.6">GPIO_SOC_TO_MINION_CRESET_L</text>
<text x="221.7" y="297.2">AY8</text>
<text x="232.6" y="298.2">MIPID_DPDATA0</text>
<text x="345.1" y="298.2">ISP_SPMI_SDATA</text>
<text x="381.9" y="298.2">ISP_GPIO_8</text>
<text x="405.1" y="297.2">B13</text>
<text x="434.8" y="297.7">GPIO_MINION_TO_SOC_CONFIG_DONE</text>
<text x="220.8" y="302.3">AW8</text>
<text x="232.6" y="303.3">MIPID_DNDATA0</text>
<text x="260" y="300.7">&lt; CANT SWAP DUE TO BiDi</text>
<text x="347.7" y="303.3">ISP_SPMI_SCLK</text>
<text x="381.9" y="303.3">ISP_GPIO_9</text>
<text x="405.1" y="302.3">D20</text>
<text x="198" y="317.5">AY7</text>
<text x="220.8" y="312.4">AW7</text>
<text x="232.6" y="313.4">MIPID_DPDATA1</text>
<text x="232.6" y="318.5">MIPID_DNDATA1</text>
<text x="377.1" y="321.1">SENSOR0_CLK</text>
<text x="405.1" y="320">A14</text>
<text x="220.8" y="327.7">AW5</text>
<text x="232.6" y="328.7">MIPID_DPDATA2</text>
<text x="377.1" y="326.1">SENSOR1_CLK</text>
<text x="405.1" y="325.1">B14</text>
<text x="221.7" y="332.7">AY5</text>
<text x="232.6" y="333.8">MIPID_DNDATA2</text>
<text x="377.1" y="331.2">SENSOR2_CLK</text>
<text x="405.1" y="330.2">B17</text>
<text x="220.8" y="342.9">AW4</text>
<text x="221.7" y="348">AY4</text>
<text x="232.6" y="343.9">MIPID_DPDATA3</text>
<text x="232.6" y="349">MIPID_DNDATA3</text>
<text x="221.7" y="358.1">AY6</text>
<text x="232.6" y="359.2">MIPID_DPCLK</text>
<text x="220.8" y="363.2">AW6</text>
<text x="232.6" y="364.2">MIPID_DNCLK</text>
<text x="221.3" y="373.4">AG4</text>
<text x="232.6" y="374.4">DISP_TOUCH_BSYNC0</text>
<text x="198.4" y="378.5">AH3</text>
<text x="232.6" y="379.5">DISP_TOUCH_BSYNC1</text>
<text x="48" y="389.6">TOUCH_EB UNUSED ON J210/217</text>
<text x="221.5" y="388.6">AH4</text>
<text x="232.6" y="389.6">DISP_TOUCH_EB</text>
<text x="221.5" y="398.8">AU9</text>
<text x="232.6" y="399.8">MIPID_REXT</text>
<text x="260" y="404.9">ALT FUNC's</text>
<text x="221.3" y="408.9">AG3</text>
<text x="232.6" y="410">DISP_I2C_SCL</text>
<text x="257.5" y="410">DISP_SPMI_SCLK</text>
<text x="221.3" y="414">AG2</text>
<text x="232.6" y="415">DISP_I2C_SDA DISP_SPMI_SDATA</text>
<text x="198.2" y="424.2">AE5</text>
<text x="232.6" y="425.2">DISP_POL</text>
<text x="221.7" y="434.3">AA2</text>
<text x="232.6" y="435.4">DISP_TE</text>
<text x="116.5" y="440.4">INTENDED FOR MIPI DISPLAY WITH COMMAND MODE</text>
<text x="116.5" y="444.2">BUT ALSO A GPIO</text>
</g>
<g font-size="3.5">
<text x="361.6" y="98.8">1</text>
<text x="393.4" y="98.8">1</text>
<text x="243.1" y="103.9">1</text>
<text x="272.3" y="102.6">1</text>
<text x="366.2" y="106.4">20%</text>
<text x="398" y="106.4">20%</text>
<text x="208.9" y="113.8">6.3V</text>
<text x="234.6" y="111.5">20%</text>
<text x="261.9" y="112.5">6.3V</text>
<text x="263.8" y="110.2">20%</text>
<text x="361.6" y="110.2">2</text>
<text x="366.2" y="108.7">6.3V</text>
<text x="366.2" y="113.8">01005</text>
<text x="366.2" y="111.3">X5R-CERM</text>
<text x="393.4" y="110.2">2</text>
<text x="398" y="111.3">X5R-CERM</text>
<text x="398" y="108.7">6.3V</text>
<text x="398" y="113.8">0201</text>
<text x="201.4" y="116.3">X5R-CERM</text>
<text x="232.7" y="118.9">0201</text>
<text x="243.1" y="115.3">2</text>
<text x="254.3" y="115.1">X5R-CERM</text>
<text x="260" y="117.6">01005</text>
<text x="272.3" y="114">2</text>
<text x="707.3" y="121.7">11</text>
<text x="756.8" y="121.7">11</text>
<text x="703.3" y="130.6">1%</text>
<text x="722.1" y="130.6">1%</text>
<text x="752.8" y="130.6">5%</text>
<text x="771.7" y="130.6">5%</text>
<text x="802.4" y="130.6">1%</text>
<text x="821.2" y="130.6">1%</text>
<text x="697.6" y="133.1">1/32W</text>
<text x="703.3" y="135.6">MF</text>
<text x="720.5" y="133.1">1/32W</text>
<text x="726.2" y="135.6">MF</text>
<text x="747.2" y="133.1">1/32W</text>
<text x="752.8" y="135.6">MF</text>
<text x="770" y="133.1">1/32W</text>
<text x="775.7" y="135.6">MF</text>
<text x="796.7" y="133.1">1/32W</text>
<text x="802.4" y="135.6">MF</text>
<text x="819.5" y="133.1">1/32W</text>
<text x="825.2" y="135.6">MF</text>
<text x="697.6" y="138.2">01005</text>
<text x="707.9" y="139.4">2</text>
<text x="720.5" y="138.2">01005</text>
<text x="730.7" y="139.4">2</text>
<text x="747.2" y="138.2">01005</text>
<text x="757.4" y="139.4">2</text>
<text x="770" y="138.2">01005</text>
<text x="780.3" y="139.4">2</text>
<text x="796.7" y="138.2">01005</text>
<text x="819.5" y="138.2">01005</text>
<text x="606" y="335">5%</text>
<text x="610.1" y="339.9">NP0-C0G</text>
<text x="610.1" y="337.3">16V</text>
<text x="610.1" y="342.4">01005-1</text>
<text x="610.1" y="383.3">5%</text>
<text x="606" y="385.6">16V</text>
<text x="610.1" y="388.1">NP0-C0G</text>
<text x="610.1" y="390.7">01005-1</text>
</g>
<g font-size="3.1">
<text x="807.2" y="121.7">1</text>
<text x="830" y="121.7">1</text>
<text x="807.2" y="139.4">2</text>
<text x="830" y="139.4">2</text>
<text x="543.7" y="274.8">1/32W</text>
<text x="546.2" y="271">0%</text>
<text x="578" y="274.8">01005</text>
<text x="581.7" y="271">MF</text>
<text x="549.6" y="277.1">2</text>
<text x="557" y="277.1">1</text>
<text x="594.5" y="316.7">01005</text>
<text x="549.4" y="323.1">5%</text>
<text x="565.3" y="319.3">1/32W</text>
<text x="568.4" y="323.1">MF</text>
<text x="574.7" y="320.3">1</text>
<text x="590.5" y="320.3">2</text>
<text x="605.5" y="327.4">1</text>
<text x="605.5" y="338.8">2</text>
<text x="572.8" y="371.3">5%</text>
<text x="574.7" y="368.6">1</text>
<text x="590.5" y="368.6">2</text>
<text x="591.9" y="371.3">MF</text>
<text x="549.4" y="373.9">1/32W</text>
<text x="563.4" y="373.9">01005</text>
<text x="605.5" y="375.7">1</text>
<text x="605.5" y="387.1">2</text>
<text x="574.7" y="419.4">1</text>
<text x="590.5" y="419.4">2</text>
<text x="549.4" y="424.7">1/32W</text>
<text x="563.4" y="424.7">01005</text>
<text x="572.8" y="422.1">5%</text>
<text x="591.9" y="422.1">MF</text>
<text x="93.4" y="507.7">1</text>
<text x="121.4" y="507.7">1</text>
<text x="82.9" y="519.2">1/32W</text>
<text x="87.8" y="521.7">MF</text>
<text x="87.8" y="516.6">1%</text>
<text x="110.8" y="519.2">1/32W</text>
<text x="115.8" y="521.7">MF</text>
<text x="115.8" y="516.6">1%</text>
<text x="82.9" y="524.3">01005</text>
<text x="93.4" y="525.5">2</text>
<text x="110.8" y="524.3">01005</text>
<text x="121.4" y="525.5">2</text>
</g>
<g font-size="2.9">
<text x="261.3" y="199.1">&lt; CANT SWAP DUE TO BiDi</text>
<text x="306.2" y="206.7">SYM 3 OF 16</text>
</g>
<g font-size="2.5">
<text x="100.3" y="197.4">IN</text>
<text x="510.7" y="197.4">OUT</text>
<text x="100.3" y="202.4">IN</text>
<text x="513" y="202.4">BI</text>
<text x="100.3" y="212.6">IN</text>
<text x="510.7" y="212.6">OUT</text>
<text x="100.3" y="217.7">IN</text>
<text x="489.3" y="217.7">BI</text>
<text x="100.3" y="227.8">IN</text>
<text x="512" y="227.8">OUT</text>
<text x="100.3" y="232.9">IN</text>
<text x="509" y="232.9">BI</text>
<text x="100.3" y="255.8">IN</text>
<text x="100.3" y="260.9">IN</text>
<text x="512" y="258.3">OUT</text>
<text x="667" y="263.4">OUT</text>
<text x="100.3" y="286.3">IN</text>
<text x="667" y="283.7">OUT</text>
<text x="100.3" y="291.3">IN</text>
<text x="512" y="293.9">OUT</text>
<text x="513.8" y="299">IN</text>
<text x="712.7" y="321.8">OUT</text>
<text x="688.9" y="370.1">OUT</text>
<text x="100" y="375.2">OUT</text>
<text x="100" y="380.2">OUT</text>
<text x="688.9" y="420.9">OUT</text>
<text x="704.5" y="493.8">PAGE TITLE</text>
</g>
<g font-size="2.3">
<text x="174.2" y="92.5">49</text>
<text x="547.3" y="92.5">49</text>
<text x="636.7" y="115.3">49</text>
<text x="641.3" y="115.3">41</text>
<text x="622.3" y="147.1">47</text>
<text x="626.9" y="147.1">7</text>
<text x="629.9" y="147.1">4</text>
<text x="623.8" y="152.1">47</text>
<text x="628.4" y="152.1">7</text>
<text x="631.4" y="152.1">4</text>
<text x="628.4" y="159.8">7</text>
<text x="631.4" y="159.8">4</text>
<text x="604.7" y="164.8">7</text>
<text x="607.7" y="164.8">4</text>
<text x="604.9" y="172.5">7</text>
<text x="608" y="172.5">4</text>
<text x="628.4" y="178.8">7</text>
<text x="631.4" y="178.8">4</text>
<text x="90.6" y="196.6">48</text>
<text x="95.2" y="196.6">27</text>
<text x="519.8" y="196.6">4</text>
<text x="522.9" y="196.6">7</text>
<text x="525.9" y="196.6">47</text>
<text x="90.6" y="201.7">48</text>
<text x="95.2" y="201.7">27</text>
<text x="521.1" y="201.7">4</text>
<text x="524.2" y="201.7">7</text>
<text x="527.2" y="201.7">47</text>
<text x="90.6" y="211.8">48</text>
<text x="95.1" y="211.8">27</text>
<text x="519.8" y="211.8">4</text>
<text x="522.9" y="211.8">7</text>
<text x="90.6" y="216.9">48</text>
<text x="95.1" y="216.9">27</text>
<text x="521.1" y="216.9">4</text>
<text x="524.2" y="216.9">7</text>
<text x="90.6" y="227.1">48</text>
<text x="95.1" y="227.1">27</text>
<text x="521.1" y="227.1">4</text>
<text x="524.2" y="227.1">7</text>
<text x="90.6" y="232.2">48</text>
<text x="95.2" y="232.2">27</text>
<text x="521.1" y="232.2">4</text>
<text x="524.2" y="232.2">7</text>
<text x="107.2" y="239.8">7</text>
<text x="107.2" y="244.9">7</text>
<text x="90.6" y="255">48</text>
<text x="95.2" y="255">26</text>
<text x="521.1" y="257.6">26</text>
<text x="90.6" y="260.1">48</text>
<text x="95.1" y="260.1">26</text>
<text x="676" y="262.6">28</text>
<text x="680.6" y="262.6">47</text>
<text x="491.4" y="267.7">48</text>
<text x="468.3" y="277.9">48</text>
<text x="90.6" y="285.5">48</text>
<text x="95.2" y="285.5">26</text>
<text x="676" y="283">27</text>
<text x="90.6" y="290.6">48</text>
<text x="95.1" y="290.6">26</text>
<text x="521.1" y="293.1">27</text>
<text x="525.7" y="293.1">47</text>
<text x="521" y="298.2">27</text>
<text x="525.5" y="298.2">47</text>
<text x="530.1" y="298.2">48</text>
<text x="721.8" y="321.1">28</text>
<text x="726.3" y="321.1">47</text>
<text x="721.8" y="369.3">26</text>
<text x="90.4" y="374.4">48</text>
<text x="95" y="374.4">29</text>
<text x="90.4" y="379.5">48</text>
<text x="95" y="379.5">29</text>
<text x="138.4" y="389.6">29</text>
<text x="721.8" y="420.1">27</text>
<text x="191.7" y="491.2">7</text>
<text x="191.7" y="496.3">7</text>
</g>
<g font-size="2.2">
<text x="237.4" y="119.1">ROOM=SOC</text>
<text x="344.3" y="115.3">ROOM=SOC</text>
<text x="397.2" y="115.3">ROOM=SOC</text>
<text x="231.7" y="120.4">ROOM=SOC</text>
<text x="81.8" y="526.8">ROOM=SOC</text>
<text x="88.8" y="526.8">ROOM=SOC</text>
</g>
<g font-size="2">
<text x="704.5" y="490">SYNC_MASTER=J211/MLB_B_6.14.0</text>
<text x="836" y="490">SYNC_DATE=03/27/2019</text>
</g>
</svg>
